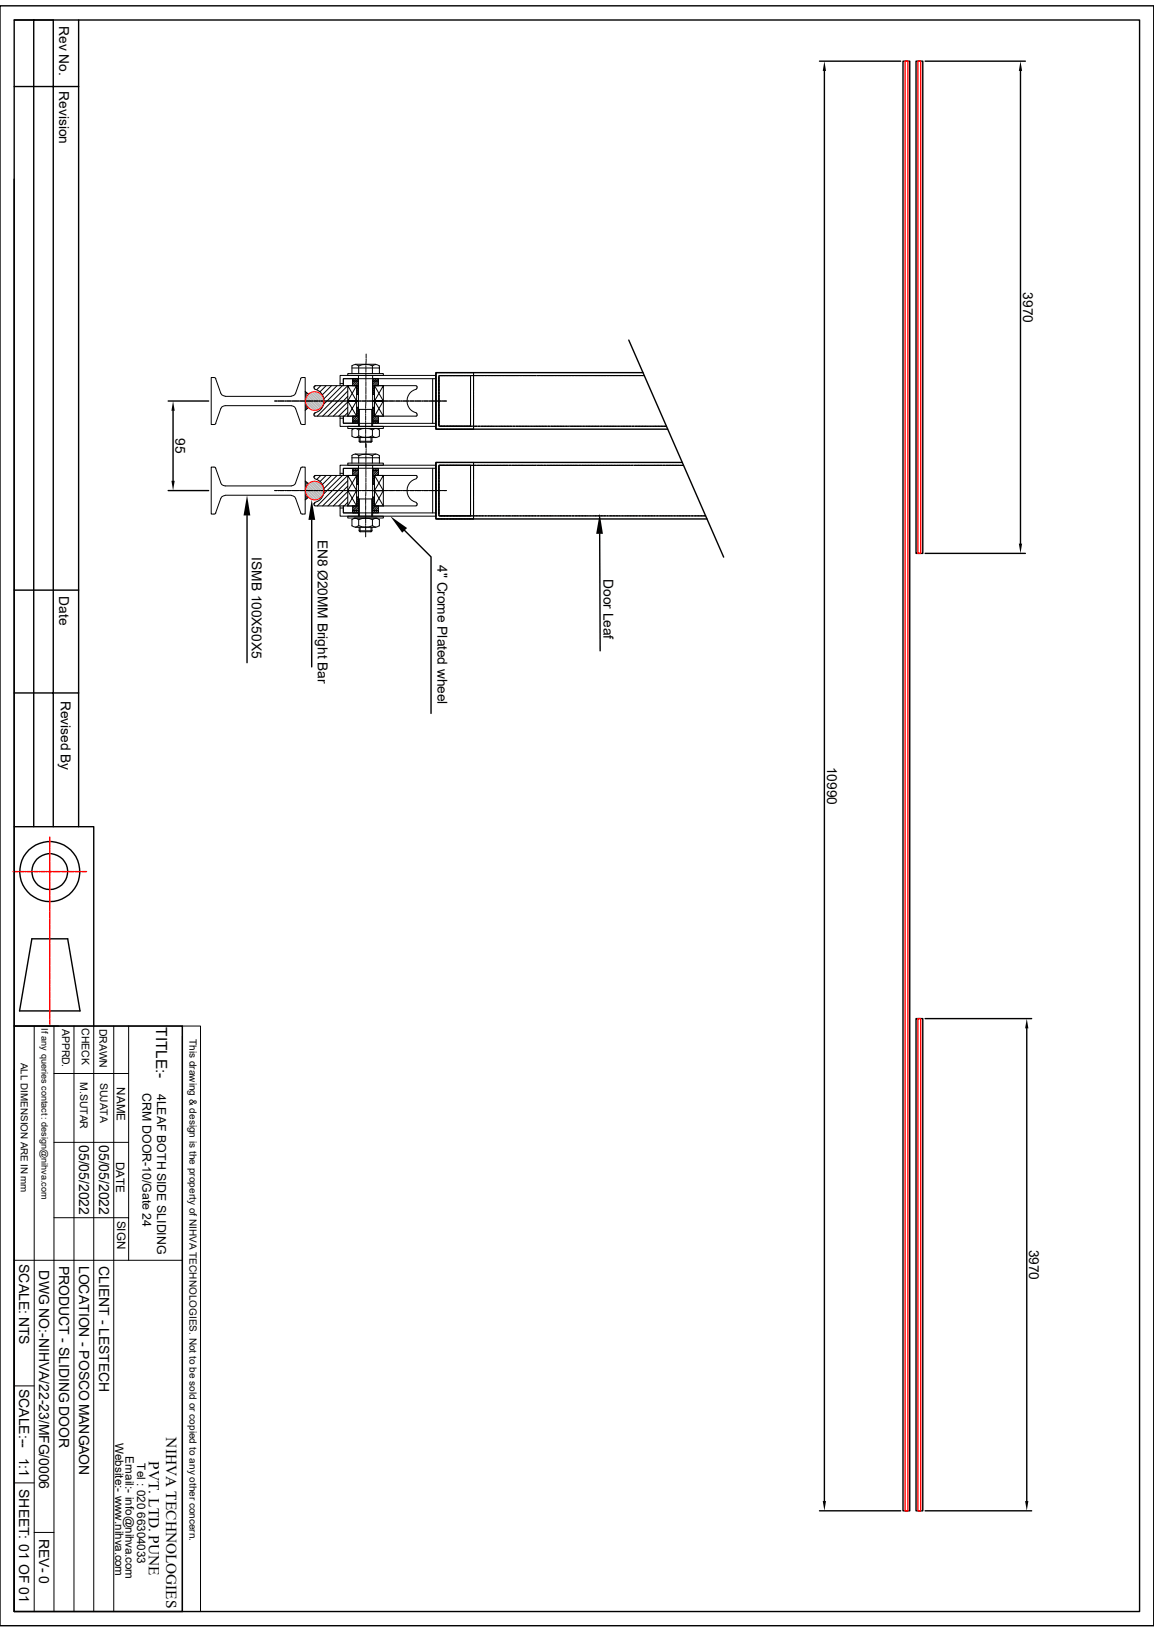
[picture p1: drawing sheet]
<svg xmlns="http://www.w3.org/2000/svg" width="210mm" height="297mm" viewBox="0 0 210 297" stroke-linecap="round" stroke-linejoin="round" font-family="sans-serif">
<g fill="none" stroke="#000" stroke-width=".25">
<path d="M0 1.1h210v294.8h-210zM2.6 3.6h204.8v289.7h-204.8zM2.6 3.6h7.1v146.9M2.6 15.7h11.7M6.1 3.6v146.9M14.3 3.6v146.9M149.1 11.1h14.8M150 12.9v260.3M164.3 11.1h1.3v263.9h-1.3zM166.7 11.1h1.2v89.6h-1.2zM168.4 11.1h18.2M185.7 12.9v86"/>
<path d="M2.6 32.6v117.9h14.5v36.2M30.6 73h7.4M31.5 74.8v12.7M114.4 61.9l17.3 39.5M117 67.8h-37.7v10.3h42.2M30.6 89.3h7.4M45 93.8v26.8M56.7 94.6v26.8M73.6 96.5l4.8 4.8v28.5M109.1 97.2l.1 21.2M124.2 84.2h-44.9v10.2h49.4M2.6 107.4h11.7"/>
<path d="M168.4 100.7h18.2M2.6 126.1h11.7M2.6 150.5v36.2M5.8 170.9h6.5l2.3 13.1h-11zM2.6 186.7h30.6v106.6h-30.6zM2.6 194.8v98.5M166.7 185.4h1.2v89.6h-1.2zM168.4 185.4h19.3M186.9 187.2v86M149.1 275h14.8M168.4 275h19.3"/>
<circle cx="9.1" cy="158.6" r="5.5"/>
<circle cx="9.1" cy="158.6" r="3.3"/>
</g>
<g fill="none" stroke="#f00" stroke-width=".25">
<path d="M164.7 11.1h.5v263.9h-.5zM167 11.1h.6v89.6h-.6zM2.4 158.6h.8M3.4 158.6h.1M3.7 158.6h.7M4.6 158.6h.2M4.9 158.6h.8M5.8 158.6h.2M6.2 158.6h.7M7.1 158.6h.2M7.4 158.6h.8M8.3 158.6h.2"/>
<path d="M8.7 158.6h.7M9.1 152.4v.6M9.1 153.1v.1M9.1 153.4v.8M9.1 154.3v.2M9.1 154.6v.8M9.1 155.6v.1M9.1 155.9v.8M9.1 156.8v.2M9.1 157.1v.8M9.1 158.1v.1M9.1 158.4v.8"/>
<path d="M9.1 159.3v.2M9.1 159.6v.8M9.6 158.6h.2M9.9 158.6h.8M10.8 158.6h.2M11.2 158.6h.7M12.1 158.6h.1M12.4 158.6h.8M13.3 158.6h.2M13.7 158.6h.7M14.6 158.6h.1M14.9 158.6h.8"/>
<path d="M9.1 160.6v.1M9.1 160.9v.8M9.1 161.8v.2M9.1 162.1v.8M9.1 163.1v.1M9.1 163.4v.8M9.1 164.3v.2M9.1 164.6v.8M9.1 165.6v.1M9.1 165.9v.7M9.1 166.8v.2M9.1 167.1v.8"/>
<path d="M9.1 168.1v.1M9.1 168.4v.7M9.1 169.3v.2M9.1 169.6v.8M9.1 170.6v.1M9.1 170.9v.7M9.1 171.8v.2M9.1 172.1v.8M9.1 173v.2M9.1 173.4v.7M9.1 174.3v.2M9.1 174.6v.8"/>
<path d="M9.1 175.5v.2M9.1 175.9v.7M9.1 176.8v.1M9.1 177.1v.8M9.1 178v.2M9.1 178.4v.7M9.1 179.3v.1M9.1 179.6v.7M9.1 180.5v.2M9.1 180.8v.8M9.1 181.8v.1M9.1 182.1v.7"/>
<path d="M9.1 183v.2M9.1 183.3v.8M9.1 184.2v.2M9.1 184.6v.7M9.1 185.5v.2M9.1 185.8v.6M167 185.4h.6v89.6h-.6z"/>
</g>
<g fill="none" stroke="#000" stroke-width=".18">
<path d="M50 73h.4M50.6 73h.2M50.9 73h.8M51.9 73h.1M52.2 73h.7M53.1 73h.2M53.4 73h.8M54.3 73h.2M54.7 73h.7M54.7 68.9l.1-.2h.7v8.6l-.7-.1-.1-.2M54.7 68.9l-.9 2.6-.2 .3-.6 .3h-12l-.7-.3-.1-.3-1-2.8h-.8v8.6l.8-.1 .1-.2 .9-2.6 .1-.3 .7-.3h12l.6 .3 .2 .3 .9 2.6M55.5 71.2l.6 .5"/>
<path d="M55.6 73h.2M55.9 73h.8M56.1 74.2l-.6 .5M56.8 73h.2M57.1 73h.8M57.3 70.8a2.22 2.22 0 0 1 1.7 2.2 2.22 2.22 0 0 1-1.7 2.1l-.2 .3M57.3 70.2h7.7v1.6h.2M57.3 70.2l-.2 .2 .2 .4M57.4 75.1l-.3 .3M57.4 70.2l-.3 .2M58.1 73h.1M58.4 73h.8"/>
<path d="M58.4 70.2l-.7 .7M59.3 73h.2M59.4 70.2l-1.1 1.1M59.6 73h.8M60.3 70.2l-1.6 1.6M60.6 73h.1M60.9 73h.7M61.3 70.2l-2.3 2.4M61.8 73h.2M61.9 70.2v-1.9h17.4v9.3h-17.4v-1.9M61.9 69.8h.6M61.9 76.1h.6"/>
<path d="M62.1 73h.8M62.3 70.2l-3.4 3.4M63.1 73h.1M63.3 75.1l-.6 .6M63.3 73.2l-2.6 2.5M63.3 74.1l-1.7 1.6M63.3 73h2.1M63.3 68h6.5v.3h-6.5zM63.3 77.6h6.5v.4h-6.5zM63.3 70.2l-5.6 5.5M63.3 71.2l-4.6 4.5M63.3 72.1l-3.6 3.6"/>
<path d="M63.3 70.2l1.6 2.8-1.6 2.7zM64.1 66.5v1.5M64.1 66.6a.82 .82 0 0 1 1.1 0M64.1 67h4.9M64.2 75.7v.9h1h-1v.4h1h-2.7v-1.3v1.3h16.8M64.2 68.9v.1M64.3 75.7l-.1 .2M64.4 78h4.2M64.6 68.9l-.4 .4M64.6 75.7l-.4 .5M64.6 79.6h3.8M64.6 66.3h3.8"/>
<path d="M64.9 70.2v5.5l-1.6-2.7zM64.9 68.9l-.7 .7M64.9 75.7l-.7 .8M65 74.4l.2-.3h-.2v1.6h-7.7h-.1l-.1-.3M65.2 68.9l-1 1M65.2 74.5l-.2 .2M65.2 74.8l-.2 .2M65.2 75.1l-.2 .3M65.2 75.4l-.2 .3M65.2 69.6l-.6 .6M65.2 69.9l-.3 .3M65.2 70.2l-.2 .2"/>
<path d="M65.2 70.5l-.2 .3M65.2 70.9l-.2 .2M65.2 71.2l-.2 .2M65.2 71.5l-.2 .3M65.2 69.2l-.9 1M65.2 75.8l-1 1M65.2 76.1l-.9 .9M65.2 76.4l-.6 .6M65.2 78.2a.82 .82 0 0 0-1.1 0v1.2a.82 .82 0 0 0 1.1 0M65.2 68.3v9.3M65.2 76.8l-.2 .2M65.3 66.5v1.5"/>
<path d="M65.3 78.2v1.2M65.3 78.2a3.1 3.1 0 0 1 2.5 0v1.2M65.3 66.6a3.1 3.1 0 0 1 2.5 0M65.3 79.3a3.1 3.1 0 0 0 2.5 0M65.4 79.6v.7M65.4 74.5v3.1M65.5 73h.2M65.5 79.6v.9M65.9 73h.7M66.5 74.1v.2M66.5 74.4v.8M66.5 75.4v.1"/>
<path d="M66.5 75.6v.8M66.5 76.6v.2M66.5 76.9v.8M66.5 77.9v.1M66.5 78.1v.8M66.5 79.1v.1M66.5 79.4v.8M66.6 66.6v.2M66.6 66.9v.8M66.6 67.9v.1M66.6 68.2v.8M66.6 69.1v.2"/>
<path d="M66.6 69.4v.8M66.6 70.4v.1M66.6 70.7v.8M66.6 71.6v.2M66.6 71.9v.8M66.6 72.9v.1M66.6 73.2l-.1 .8M66.6 64.4v.8M66.6 65.4v.1M66.6 65.7v.8M66.8 73h.2M67.1 73h3.3"/>
<path d="M67.5 79.6v.9M67.6 74.5v3.1M67.7 79.6v.7M67.8 66.5v1.5M67.8 69.3h1.1v.9M67.8 76.8l1.1-1.1v.9h-1.1h1.1v.4h-1.1M67.8 79.4a.82 .82 0 0 0 1.2 0M67.8 66.6a.82 .82 0 0 1 1.2 0M67.8 78.2a.82 .82 0 0 1 1.2 0M67.8 68.9h1.1v.4h-1.1v2.5h.3v-1.6h7.6M67.8 68.3v9.3M67.9 74.1l-.1 .1"/>
<path d="M68.1 74.3l-.3 .2h-2.6M68.1 74.6l-.3 .2M68.1 74.9l-.3 .2M68.1 75.2l-.3 .3M68.1 75.6l-.3 .2M68.1 70.3l-.3 .3M68.1 70.7l-.3 .2M68.1 71l-.3 .2M68.1 71.3l-.3 .2M68.1 71.6l-.2 .2M68.2 68.9l-.4 .4M68.2 75.7l-.4 .4"/>
<path d="M68.5 68.9l-.7 .7M68.5 75.7l-.7 .8M68.8 68.9l-1 1M68.9 69.2l-1.1 1M68.9 76.1l-1 .9M68.9 76.4l-.7 .6M68.9 69.5l-.7 .7M68.9 69.9l-.4 .3M68.9 70.1l-.1 .1M68.9 76.7l-.3 .3M69 78.2v1.2M69 66.5v1.5"/>
<path d="M69.8 70.2v5.5l-1.6-2.7zM69.8 73l-1.6 2.7v-5.5l1.6 2.8h-2M70.5 73h.2M70.9 73h.7M71.8 73h.1M72.1 73h.8M73 73h.2M73.4 73h.7M74.3 73h.1M74.6 73h.8M75.5 73h.2M75.7 70.2l.2 .2-.1 .4"/>
<path d="M75.8 70.8a2.25 2.25 0 0 0-1.7 2.2 2.25 2.25 0 0 0 1.7 2.2l.1 .4-.2 .1h-7.6v-1.6h-.3M75.8 73h.8M76.8 73h.1M77.1 73h.8M78 73h.2M78.3 73h.8M78.7 68.9v8.1M79.2 73h.2M79.3 68.9h-16.8v1.3v-1.3h2.7h-1v.4h1h-1v.9M79.3 78l1.8 .1M79.3 67.9v.1M79.3 68.1v.5"/>
<path d="M79.3 68.7v2.5M79.3 71.3v.5M79.3 71.8v2.6M79.3 74.5v.4M79.3 75v2.6M79.3 77.6v.4M79.6 73h.7M79.9 68.7v2.5M79.9 71.3v.5M79.9 71.8v2.6M79.9 74.5v.4M79.9 75v2.4"/>
<path d="M79.9 77.5l.1 .1M80 68.4l-.1 .2M80 68.4h6M80 77.6h1.1M80.5 73h.2M80.8 73h.4M81.1 67.8l-1.8 .1M81.2 77.6h3M81.2 67.8h.4M81.2 78.1h.4M81.7 67.8h2.5M81.7 78.1h2.5"/>
<path d="M84.3 77.6h2.6M84.3 67.8h.5M84.3 78.1h.5M84.9 67.8h1.2M85.6 68.4v.2M85.6 68.7v2.5M85.6 71.3v.5M85.6 71.8v2.6M85.6 74.5v.4M85.6 75v2.6M86.1 68.4h2M86.1 67.8l.1 .1"/>
<path d="M86.2 77.6v.5h-1.3M86.2 67.9v.1M86.2 68.1v.5M86.2 68.7v2.5M86.2 71.3v.5M86.2 71.8v2.6M86.2 74.5v.4M86.2 75v2.6M87 77.6h.4M87.5 77.6h2.5M88.2 68.4h.4M88.7 68.4h2.6"/>
<path d="M90.1 77.6h.5M90.7 77.6h2.5M91.4 68.4h.4M91.9 68.4h2.5M93.3 77.6h.5M93.9 77.6h2.5M94.5 68.4h.5M95.1 68.4h2.5M96.5 77.6h.4M97 77.6h2.6M97.7 68.4h.5M98.3 68.4h2.5"/>
<path d="M99.7 77.6h.4M100.2 77.6h2.5M100.9 68.4h.4M101.4 68.4h2.6M102.8 77.6h.5M103.4 77.6h2.5M104.1 68.4h.4M104.6 68.4h2.5M106 77.6h.5M106.6 77.6h2.5M107.2 68.4h.5M107.8 68.4h2.5"/>
<path d="M109.2 77.6h.4M109.7 77.6h2.6M110.4 68.4h.5M111 68.4h2.5M112.4 77.6h.4M112.9 77.6h2M113.6 68.4h.4M114.1 68.4h2.6M115 77.6h.4M115.5 77.6h2.6M116.8 68.4h.4M118.2 77.6h.4"/>
<path d="M118.7 77.6h2.6M40.2 87.9l.1 .3 .7 .2h12l.6-.2 .2-.3M40.2 87.8l-.9-2.6-.1-.2h-.8v8.6l.8-.1 1-2.8 .1-.3 .7-.2M41 90.1h12M50.4 89.3h-.4M50.8 89.3h-.2M51.7 89.3h-.8M52 89.3h-.1M52.9 89.3h-.7M53 90.2l.6 .2 .2 .3 .9 2.6M53.3 89.3h-.2M54.2 89.3h-.8"/>
<path d="M54.5 89.3h-.2M54.7 85.2l.1-.2h.7v8.6l-.7-.1-.1-.2M54.7 85.2l-.9 2.6M55.4 89.3h-.7M55.5 87.5l.6 .5M55.8 89.3h-.2M56.1 90.6l-.6 .4M56.7 89.3h-.8M57 89.3h-.2M57.3 91.5l-.2 .4 .2 .1M57.3 87.1l-.2-.4 .2-.2h7.7v1.6h.2M57.3 87.1a2.22 2.22 0 0 1 1.7 2.2 2.22 2.22 0 0 1-1.7 2.1"/>
<path d="M57.4 91.5l-.3 .2M57.4 86.5l-.3 .3M57.9 89.3h-.8M58.2 89.3h-.1M58.4 86.5l-.7 .7M59.2 89.3h-.8M59.4 86.5l-1.1 1.1M59.5 89.3h-.2M60.3 86.5l-1.6 1.7M60.4 89.3h-.8M60.7 89.3h-.1M61.3 86.5l-2.3 2.4"/>
<path d="M61.6 89.3h-.7M61.9 86.5v-1.8h17.4v9.2h-17.4v-1.8M61.9 86.1h.6M61.9 92.5h.6M62 89.3h-.2M62.3 86.5l-3.4 3.4M62.9 89.3h-.8M63.2 89.3h-.1M63.3 89.5l-2.6 2.6M63.3 90.4l-1.7 1.7M63.3 91.4l-.6 .7M63.3 84.3h6.5v.4h-6.5z"/>
<path d="M63.3 93.9h6.5v.4h-6.5zM63.3 86.5l-5.6 5.6M63.3 87.5l-4.6 4.6M63.3 88.5l-3.6 3.6M63.3 86.5l1.6 2.8-1.6 2.8zM64.1 95.7a.82 .82 0 0 0 1.1 0M64.1 94.6a.82 .82 0 0 1 1.1 0M64.1 94.5v1.2M64.1 83.3h4.9M64.2 92.1v.8h1h-1v.4h1h-2.7v-1.2v1.2h16.8M64.2 85.6v.9M64.2 85.3h.1"/>
<path d="M64.3 92.1l-.1 .1M64.4 94.3h4.2M64.6 85.3l-.4 .3M64.6 92.1l-.4 .4M64.6 96h3.8M64.6 82.6h3.8M64.9 86.5v5.6l-1.6-2.8zM64.9 85.3l-.7 .6M64.9 92.1l-.7 .7M65 90.7l.2-.2h-.2v1.6h-7.7M65.2 85.3l-1 1M65.2 90.8l-.2 .2"/>
<path d="M65.2 91.1l-.2 .3M65.2 91.4l-.2 .3M65.2 91.8l-.2 .2M65.2 85.9l-.6 .6M65.2 86.2l-.3 .3M65.2 86.5l-.2 .3M65.2 86.9l-.2 .2M65.2 87.2l-.2 .2M65.2 87.5l-.2 .3M65.2 87.8l-.2 .3M65.2 85.6l-.9 .9M65.2 92.1l-1 1"/>
<path d="M65.2 92.4l-.9 .9M65.2 92.8l-.6 .5M65.2 82.9a.82 .82 0 0 0-1.1 0v1.4M65.2 84.7v9.2M65.2 93.1l-.2 .2M65.3 82.9v1.4M65.3 94.5v1.2M65.3 94.6a3.1 3.1 0 0 1 2.5 0M65.3 82.9a3.1 3.1 0 0 1 2.5 0M65.3 95.7a3.1 3.1 0 0 0 2.5 0M65.4 80.3l.1 .2M65.4 96.6l.1 .2"/>
<path d="M65.4 96v.6M65.4 80.3h2.3M65.4 96.6h2.3M65.4 90.8v3.1M65.4 89.3h-2.1M65.5 96v.8M65.5 80.5h2M65.5 96.8h2M65.7 89.3h-.2M66.5 80.3v.2M66.5 80.6v.8M66.5 90.4v.2"/>
<path d="M66.5 90.7v.8M66.5 91.7v.1M66.5 92v.8M66.5 92.9v.1M66.5 93.2v.8M66.5 94.1v.2M66.5 94.4v.9M66.5 95.4v.1M66.5 95.7v.8M66.5 96.6v.2M66.5 96.9v.8M66.6 82.9v.2"/>
<path d="M66.6 83.2v.8M66.6 84.2v.1M66.6 84.5v.8M66.6 85.4v.2M66.6 85.7v.8M66.6 86.7v.1M66.6 87v.8M66.6 87.9v.2M66.6 88.2v.8M66.6 89.2v.1M66.6 89.5l-.1 .8M66.6 80.8v.7"/>
<path d="M66.6 81.7v.1M66.6 82v.8M66.6 89.3h-.7M67 89.3h-.2M67.5 96v.8M67.6 90.8v3.1M67.7 96v.6M67.7 80.3l-.2 .2M67.7 96.6l-.2 .2M67.8 82.9v1.4M67.8 94.5v1.2M67.8 85.6h1.1v.9"/>
<path d="M67.8 90.5h.3v1.6h7.6M67.8 93.1l1.1-1v.8h-1.1h1.1v.4h-1.1M67.8 95.7a.82 .82 0 0 0 1.2 0M67.8 82.9a.82 .82 0 0 1 1.2 0M67.8 94.6a.82 .82 0 0 1 1.2 0M67.8 85.3h1.1v.3h-1.1v2.5h.3v-1.6h7.6l.2 .2-.1 .4M67.8 84.7v9.2M68.1 90.6l-.3 .2h-2.6M68.1 90.9l-.3 .2M68.1 91.2l-.3 .3M68.1 91.6l-.3 .2M68.1 91.9l-.3 .2"/>
<path d="M68.1 86.7l-.3 .2M68.1 87l-.3 .2M68.1 87.3l-.3 .2M68.1 87.6l-.3 .3M68.1 88l-.2 .1M68.2 85.3l-.4 .3M68.2 92.1l-.4 .4M68.5 85.3l-.7 .6M68.5 92.1l-.7 .7M68.8 85.3l-1 .9M68.9 85.5l-1.1 1.1M68.9 92.4l-1 .9"/>
<path d="M68.9 92.7l-.7 .6M68.9 85.8l-.7 .7M68.9 86.1l-.4 .4M68.9 86.5h-.1M68.9 93l-.3 .3M69 94.5v1.2M69 82.9v1.4M69.8 86.5v5.6l-1.6-2.8zM69.8 89.3l-1.6 2.8v-5.6l1.6 2.8h-2M70.4 89.3h-3.3M70.7 89.3h-.2M71.6 89.3h-.7"/>
<path d="M71.9 89.3h-.1M72.9 89.3h-.8M73.2 89.3h-.2M74.1 89.3h-.7M74.4 89.3h-.1M75.4 89.3h-.8M75.7 89.3h-.2M75.8 87.1a2.22 2.22 0 0 0-1.7 2.2 2.22 2.22 0 0 0 1.7 2.1M75.8 91.5l.1 .4-.2 .1M76.6 89.3h-.8M76.9 89.3h-.1M77.9 89.3h-.8"/>
<path d="M78.2 89.3h-.2M78.7 85.2v8.1M79.1 89.3h-.8M79.3 85.2h-16.8v1.3v-1.2h2.7h-1v.3h1h-1M79.3 94.4h1.8M79.3 84.3v.3M79.3 84.7v2.5M79.3 87.3v.5M79.3 87.9v2.5M79.3 90.5v.5M79.3 91.1v2.5M79.3 93.7v.4"/>
<path d="M79.3 94.2v.1M79.4 89.3h-.2M79.9 84.8v2.4M79.9 87.3v.5M79.9 87.9v2.5M79.9 90.5v.5M79.9 91.1v2.5M79.9 93.7v.1M79.9 93.8l.1 .1M80 84.7l-.1 .1M80 84.7h6.1M80 93.9h8.1"/>
<path d="M80.3 89.3h-.7M80.7 89.3h-.2M81.1 84.2h-1.8M81.2 94.4h.4M81.2 84.2h.4M81.2 89.3h-.4M81.7 94.4h2.5M81.7 84.2h2.5M84.3 94.4h.5M84.3 84.2h.5M84.9 84.2h1.2M85.6 84.7v.1"/>
<path d="M85.6 84.8v2.4M85.6 87.3v.5M85.6 87.9v2.5M85.6 90.5v.5M85.6 91.1v2.5M85.6 93.7v.2M86.1 84.2h.1M86.2 84.3v.3M86.2 84.7v2.5M86.2 87.3v.5M86.2 87.9v2.5M86.2 90.5v.5"/>
<path d="M86.2 91.1v2.5M86.2 93.7v.4M86.2 94.2v.2h-1.3M86.2 84.7h.5M86.8 84.7h2.5M88.2 93.9h.4M88.7 93.9h2.6M89.4 84.7h.5M90 84.7h2.5M91.4 93.9h.4M91.9 93.9h2.5M92.6 84.7h.4"/>
<path d="M93.1 84.7h2.6M94.5 93.9h.5M95.1 93.9h2.5M95.8 84.7h.4M96.3 84.7h2.5M97.7 93.9h.5M98.3 93.9h2.5M98.9 84.7h.5M99.5 84.7h2.5M100.9 93.9h.4M101.4 93.9h2.6M102.1 84.7h.5"/>
<path d="M102.7 84.7h2.5M104.1 93.9h.4M104.6 93.9h2.5M105.3 84.7h.4M105.8 84.7h2.6M107.2 93.9h.5M107.8 93.9h2.5M108.5 84.7h.4M109 84.7h2.5M110.4 93.9h2.5M111.6 84.7h.5M112.2 84.7h2.5"/>
<path d="M113 93.9h.5M113.6 93.9h2.5M114.8 84.7h.5M115.4 84.7h2.5M116.2 93.9h.5M116.8 93.9h2.5M118 84.7h.4M118.5 84.7h2M119.4 93.9h.4M119.9 93.9h2.6M120.6 84.7h.5M121.2 84.7h2.5"/>
<path d="M122.6 93.9h.4M123.1 93.9h2.5M123.8 84.7h.4M124.3 84.7h.1M125.7 93.9h.5M126.3 93.9h2.1M2.6 186.7h30.6M6.2 186.7v106.6M9.8 195.4h13.6M9.8 186.7v106.6M13.5 186.7v106.6M17.1 186.7v106.6"/>
<path d="M20.7 186.7v106.6M23.4 186.7v42.7M33.2 186.7h3.3v106.6h-3.3zM33.2 188.6v104.7M9.8 207.9h13.6M2.6 229.4h30.6M9.8 221.6h13.6M2.6 252.2h3.6M2.6 269.9h3.6M6.2 278.9h3.6"/>
</g>
<g fill="#000">
<path d="M150 11.1l.3 1.8h-.6zM185.7 11.1l.3 1.8h-.6zM31.5 73l.3 1.8h-.6zM55.5 71.2v1.8zM55.6 71.2l-.1 1.8zM55.5 73v1.7zM55.6 73.2l-.1 1.5zM55.6 73.2v1.4zM55.6 73.5v1.1zM55.6 71.2v1.5zM55.7 71.3l-.1 1.4zM55.7 71.3v1.1z"/>
<path d="M55.8 71.4l-.1 1zM55.6 73.5l.2 .3-.2 .8zM55.8 73.8v.7l-.2 .1zM55.8 71.4l.1 .1-.1 .6zM55.9 71.5v.4l-.1 .2zM55.8 73.8l.1 .2-.1 .5zM55.9 74v.4l-.1 .1zM55.9 74l.2 .2-.2 .2zM55.9 71.5l.2 .2-.2 .2zM31.2 87.5h.6l-.3 1.8zM45 90.1l.6 3.7h-1.3zM55.5 87.5v1.8z"/>
<path d="M55.6 87.6l-.1 1.7zM55.5 89.3v1.7zM55.6 89.6l-.1 1.4zM55.6 89.6v1.4zM55.6 89.8v1.2zM55.6 87.6v1.4zM55.7 87.6l-.1 1.4zM55.7 87.6v1.1zM55.8 87.7l-.1 1zM55.6 89.8l.2 .3-.2 .8zM55.8 90.1v.7l-.2 .1zM55.8 87.7l.1 .1-.1 .7z"/>
<path d="M55.9 87.8v.4l-.1 .3zM55.8 90.1l.1 .2-.1 .5zM55.9 90.3v.4l-.1 .1zM55.9 90.3l.2 .3-.2 .1zM55.9 87.8l.2 .2-.2 .2zM56.7 90.9l.7 3.7h-1.3zM71 93.9l3.1 2.2-.9 .8zM109.1 93.5l.6 3.7h-1.2zM185.4 98.9h.6l-.3 1.8zM186.9 185.4l.3 1.8h-.6zM149.7 273.2h.6l-.3 1.8zM186.6 273.2h.6l-.3 1.8z"/>
</g>
<g fill="none" stroke="#bababa" stroke-width=".25">
<path d="M55.5 73l1.8 1.7zM55.6 72.5l2.1 2.1-2.1-2M55.7 73.5l1 1.1-1-1M56.2 71.6l2.4 2.5M56.5 71.5l2.3 2.3M57.8 71.3l1.1 1.1M58 74.5l-2.2-2.3 2.3 2.3M58.3 74.3l-2.4-2.4 2.5 2.4M58.9 73.4l-2.1-2.1 2.1 2.1M59 73l-1.8-1.8 1.8 1.8M55.5 89.3l1.8 1.7zM55.7 89.9l1 1"/>
<path d="M56.2 88l2.4 2.4M56.5 87.8l2.3 2.3M56.8 87.6l2.1 2.1M57.2 87.6l1.8 1.7M57.7 90.9l-2.1-2 2.1 2.1M58 90.8l-2.2-2.3 2.3 2.3M58.3 90.6l-2.4-2.4 2.5 2.4M58.9 88.7l-1.1-1 1.1 1.1"/>
</g>
<g fill="none" stroke="#f00" stroke-width=".18">
<circle cx="57.3" cy="73" r="1.69"/>
<circle cx="57.3" cy="89.3" r="1.69"/>
</g>
<g font-size="2.8">
<text x="28.4" y="186.9" transform="rotate(90 28.4 186.9)">TITLE:-</text>
<text x="30.3" y="261.6" transform="rotate(90 30.3 261.6)">NIHVA TECHNOLOGIES</text>
<text x="27.1" y="265.9" transform="rotate(90 27.1 265.9)">PVT. LTD. PUNE</text>
</g>
<g font-size="2.5">
<text x="10.8" y="4.7" transform="rotate(90 10.8 4.7)">Rev No.</text>
<text x="10.8" y="16.6" transform="rotate(90 10.8 16.6)">Revision</text>
<text x="186.2" y="53.2" transform="rotate(90 186.2 53.2)">3970</text>
<text x="32" y="79.8" transform="rotate(90 32 79.8)">95</text>
<text x="45.8" y="101.4" transform="rotate(90 45.8 101.4)">ISMB 100X50X5</text>
<text x="57.8" y="98.3" transform="rotate(90 57.8 98.3)">EN8 Ø20MM Bright Bar</text>
<text x="79.6" y="102.9" transform="rotate(90 79.6 102.9)">4&quot; Crome Plated wheel</text>
<text x="109.9" y="105.4" transform="rotate(90 109.9 105.4)">Door Leaf</text>
<text x="10.8" y="108.5" transform="rotate(90 10.8 108.5)">Date</text>
<text x="11" y="127.5" transform="rotate(90 11 127.5)">Revised By</text>
<text x="150.5" y="139.5" transform="rotate(90 150.5 139.5)">10990</text>
<text x="14.4" y="208.4" transform="rotate(90 14.4 208.4)">05/05/2022</text>
<text x="18.1" y="208.4" transform="rotate(90 18.1 208.4)">05/05/2022</text>
<text x="187.3" y="227.4" transform="rotate(90 187.3 227.4)">3970</text>
<text x="3.5" y="230" transform="rotate(90 3.5 230)">SCALE: NTS</text>
<text x="7.2" y="231.2" transform="rotate(90 7.2 231.2)">DWG NO:-NIHVA/22-23/MFG/0006</text>
<text x="10.8" y="230.3" transform="rotate(90 10.8 230.3)">PRODUCT - SLIDING DOOR</text>
<text x="14.4" y="230.3" transform="rotate(90 14.4 230.3)">LOCATION - POSCO MANGAON</text>
<text x="18" y="230.4" transform="rotate(90 18 230.4)">CLIENT - LESTECH</text>
<text x="3.5" y="252.7" transform="rotate(90 3.5 252.7)">SCALE:--</text>
<text x="3.5" y="265.3" transform="rotate(90 3.5 265.3)">1:1</text>
<text x="3.5" y="271" transform="rotate(90 3.5 271)">SHEET: 01 OF 01</text>
<text x="7.2" y="280" transform="rotate(90 7.2 280)">REV- 0</text>
</g>
<g font-size="2.2">
<text x="25.9" y="199" transform="rotate(90 25.9 199)">CRM DOOR-10/Gate 24</text>
<text x="28.6" y="199.1" transform="rotate(90 28.6 199.1)">4LEAF BOTH SIDE SLIDING</text>
</g>
<g font-size="2.1">
<text x="21.3" y="197.9" transform="rotate(90 21.3 197.9)">NAME</text>
<text x="21.1" y="211.5" transform="rotate(90 21.1 211.5)">DATE</text>
<text x="21.3" y="222.1" transform="rotate(90 21.3 222.1)">SIGN</text>
<text x="21" y="262.6" transform="rotate(90 21 262.6)">Website:- www.nihva.com</text>
<text x="22.9" y="265" transform="rotate(90 22.9 265)">Email:- info@nihva.com</text>
<text x="25" y="266.3" transform="rotate(90 25 266.3)">Tel : 020 66304033</text>
</g>
<g font-size="1.9">
<text x="11.3" y="187.2" transform="rotate(90 11.3 187.2)">APPRD.</text>
<text x="14.9" y="187.1" transform="rotate(90 14.9 187.1)">CHECK</text>
<text x="18.1" y="187.2" transform="rotate(90 18.1 187.2)">DRAWN</text>
<text x="14.6" y="196.9" transform="rotate(90 14.6 196.9)">M.SUTAR</text>
<text x="18.2" y="197" transform="rotate(90 18.2 197)">SUJATA</text>
</g>
<g font-size="1.8">
<text x="34.5" y="189.1" transform="rotate(90 34.5 189.1)">This drawing &amp; design is the property of NIHVA TECHNOLOGIES. Not to be sold or copied to any other concern.</text>
<text x="3.8" y="193.4" transform="rotate(90 3.8 193.4)">ALL DIMENSION ARE IN mm</text>
</g>
<text font-size="1.7" x="7.5" y="187.2" transform="rotate(90 7.5 187.2)">If any queries contact : design@nihva.com</text>
</svg>
